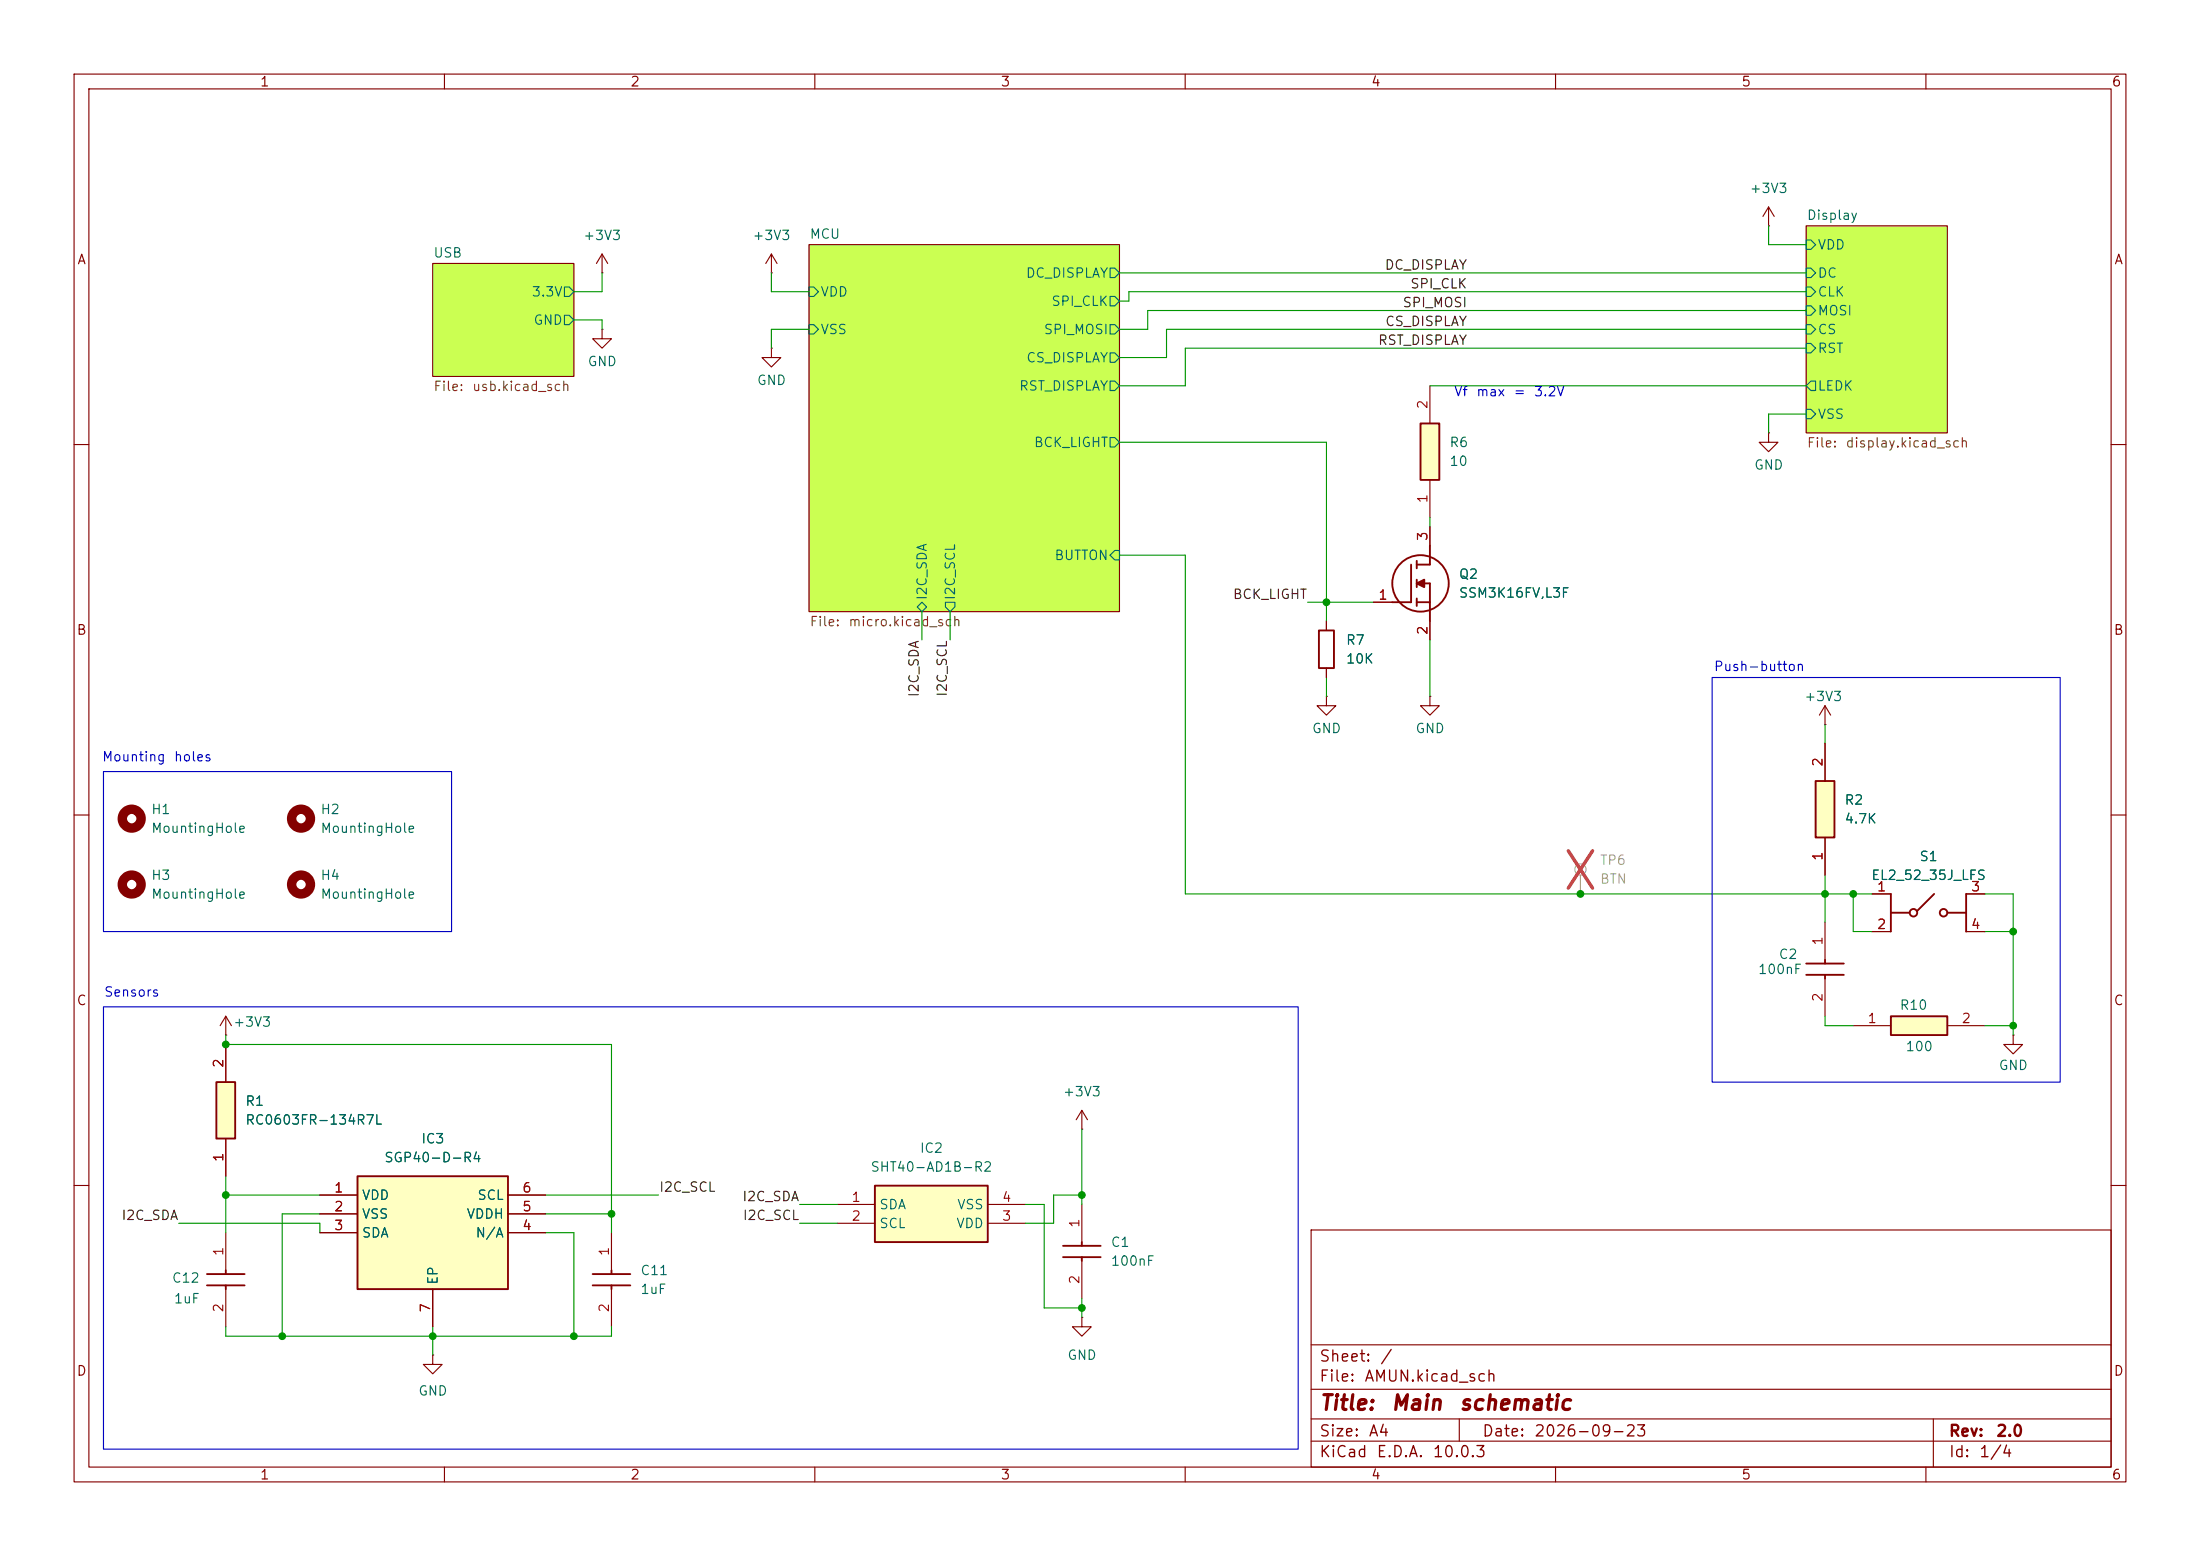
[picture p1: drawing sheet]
<svg xmlns="http://www.w3.org/2000/svg" width="297mm" height="210mm" viewBox="0 0 297 210" stroke-linecap="round" stroke-linejoin="round" font-family="sans-serif">
<g fill="none" stroke="#840000" stroke-width=".15">
<path d="M10 10h277v190h-277zM12 12h273v186h-273zM60 10v2M110 10v2M160 10v2M210 10v2M260 10v2M58.4 35.6h19.1v15.2h-19.1zM109.2 33h41.9v49.6h-41.9zM243.8 30.5h19.1v27.9h-19.1zM10 60h2M285 60h2"/>
<path d="M10 110h2M285 110h2M10 160h2M177 166h108v32h-108zM285 160h2M60 198v2M110 198v2M160 198v2M177 194.5h108M177 191.5h108M177 187.5h108M177 181.5h108"/>
<path d="M197 191.5v3M210 198v2M260 198v2M261 191.5v6.5"/>
</g>
<g fill="#cbff52" stroke="#cbff52" stroke-width=".14">
<path d="M58.4 35.6h19.1v15.2h-19.1z"/>
<path d="M243.8 30.5h19.1v27.9h-19.1z"/>
<path d="M109.2 33h41.9v49.6h-41.9z"/>
</g>
<g fill="none" stroke="#006464" stroke-width=".15">
<path d="M76.2 38.7h.6l.7 .7-.7 .6h-.6zM109.2 38.7h.7l.6 .7-.6 .6h-.7zM149.9 36.2h.6l.6 .6-.6 .7h-.6zM243.8 38.7h.7l.6 .7-.6 .6h-.7zM243.8 36.2h.7l.6 .6-.6 .7h-.7zM243.8 32.4h.7l.6 .6-.6 .7h-.7zM76.2 42.5h.6l.7 .7-.7 .6h-.6zM109.2 43.8h.7l.6 .7-.6 .6h-.7zM149.9 59.1h.6l.6 .6-.6 .6h-.6zM149.9 47.6h.6l.6 .7-.6 .6h-.6zM149.9 51.4h.6l.6 .7-.6 .6h-.6zM149.9 40h.6l.6 .6-.6 .7h-.6z"/>
<path d="M149.9 43.8h.6l.6 .7-.6 .6h-.6zM243.8 43.8h.7l.6 .7-.6 .6h-.7zM243.8 41.3h.7l.6 .6-.6 .6h-.7zM243.8 46.4h.7l.6 .6-.6 .6h-.7zM243.8 55.2h.7l.6 .7-.6 .6h-.7zM244.5 51.4h.6v1.3h-.6l-.7-.6zM150.5 74.3h.6v1.3h-.6l-.6-.7zM123.8 81.9l.7-.6 .6 .6-.6 .7zM127.6 81.3h1.3v.6l-.6 .7-.7-.7z"/>
</g>
<path d="M245.1 105.4h2.5v7.6h-2.5z" fill="#ffffc2"/>
<path d="M178.1 85.1h2v5.1h-2zM245.1 105.4h2.5v7.6h-2.5zM80 172h5.1M80 173.5h5.1M82.5 171.5v.5M82.5 173.5v.5" fill="none" stroke="#840000" stroke-width=".25"/>
<g fill="none" stroke="#840000" stroke-width=".15">
<path d="M179.1 94v1.3h1.2l-1.2 1.2-1.3-1.2h1.3M179.1 94h.1M179.1 83.8v1.3M179.1 90.2v1.2M193 94v1.3h1.3l-1.3 1.2-1.2-1.2h1.2M193 94h.1M246.4 97.8h.1M246.4 95.3v2.5M246.4 95.3l-.8 1.2M246.4 95.3l.7 1.2M246.4 100.3v5.1M246.4 113v5.1"/>
<path d="M82.5 166.4v5.1M82.5 174v5.1M146 177.8v1.3h1.3l-1.3 1.2-1.2-1.2h1.2M146 177.8h.1"/>
</g>
<path d="M118.1 160h15.2v7.6h-15.2z" fill="#ffffc2"/>
<path d="M243.8 130h5.1M243.8 131.6h5.1M246.4 129.5v.5M246.4 131.6v.5M118.1 160h15.2v7.6h-15.2z" fill="none" stroke="#840000" stroke-width=".25"/>
<path d="M246.4 124.5v5M246.4 132.1v5.1M146 152.4h.1M146 149.9l-.7 1.2M146 149.9l.8 1.2M146 149.9v2.5M113 162.6h5.1M113 165.1h5.1M133.3 162.6h5.1M133.3 165.1h5.1" fill="none" stroke="#840000" stroke-width=".15"/>
<path d="M191.8 57.2h2.5v7.6h-2.5z" fill="#ffffc2"/>
<g fill="none" stroke="#840000" stroke-width=".25">
<path d="M191.8 57.2h2.5v7.6h-2.5zM190.5 76.2v5.1h-2.5M191.3 75.7v1M191.3 78.2v1M191.3 78.7h1.7v5.1M193 73.7v2.5h-1.7M191.3 81.3h1.7M191.3 80.8v1"/>
<circle cx="191.8" cy="78.7" r="3.8"/>
</g>
<path d="M193 52.1v5.1M193 64.8v5.1M193 71.1v2.6M185.4 81.3h2.6M193 83.8v2.6" fill="none" stroke="#840000" stroke-width=".15"/>
<path d="M191.3 78.7l1-.5v1z" fill="#840000" stroke="#840000" stroke-width=".25"/>
<path d="M29.2 146.1h2.5v7.6h-2.5z" fill="#ffffc2"/>
<g fill="none" stroke="#840000" stroke-width=".25">
<path d="M255.3 123.2h2.5M255.3 120.7v5M261.1 120.7l-2.3 2.2M262.9 123.2h2.5M265.4 120.7v5M29.2 146.1h2.5v7.6h-2.5z"/>
<circle cx="258.3" cy="123.2" r=".51"/>
<circle cx="262.4" cy="123.2" r=".51"/>
</g>
<path d="M238.8 58.4v1.3h1.2l-1.2 1.3-1.3-1.3h1.3M238.8 58.4h.1M30.5 139.7h.1M30.5 137.2v2.5M30.5 137.2l-.8 1.2M30.5 137.2l.7 1.2M252.7 120.7h2.6M252.7 125.7h2.6M265.4 120.7h2.6M265.4 125.7h2.6M30.5 141v5.1M30.5 153.7v5.1" fill="none" stroke="#840000" stroke-width=".15"/>
<path d="M255.3 137.2h7.6v2.5h-7.6z" fill="#ffffc2"/>
<path d="M255.3 137.2h7.6v2.5h-7.6zM27.9 172h5.1M27.9 173.5h5.1M30.5 171.5v.5M30.5 173.5v.5" fill="none" stroke="#840000" stroke-width=".25"/>
<path d="M250.2 138.4h5.1M262.9 138.4h5.1M271.8 139.7v1.3h1.2l-1.2 1.2-1.3-1.2h1.3M271.8 139.7h.1M30.5 166.4v5.1M30.5 174v5.1" fill="none" stroke="#840000" stroke-width=".15"/>
<g fill="none" stroke="#a1a1a1" stroke-width=".15">
<path d="M213.4 118.1v2.6"/>
<circle cx="213.4" cy="117.3" r=".76"/>
</g>
<path d="M211.7 114.8l3.3 5.1M215 114.8l-3.3 5.1" fill="none" stroke="#e12e31" stroke-width=".46"/>
<path d="M48.3 158.8h20.3v15.2h-20.3z" fill="#ffffc2"/>
<path d="M48.3 158.8h20.3v15.2h-20.3zM143.5 168.1h5.1M143.5 169.7h5.1M146 167.6v.5M146 169.7v.5" fill="none" stroke="#840000" stroke-width=".25"/>
<g fill="none" stroke="#840000" stroke-width=".15">
<path d="M81.3 36.8h.1M81.3 34.3l-.8 1.3M81.3 34.3l.7 1.3M81.3 34.3v2.5M104.1 36.8h.1M104.1 34.3l-.7 1.3M104.1 34.3l.8 1.3M104.1 34.3v2.5M238.8 30.5h.1M238.8 27.9l-.8 1.3M238.8 27.9l.7 1.3M238.8 27.9v2.6"/>
<path d="M81.3 44.5v1.2h1.2l-1.2 1.3-1.3-1.3h1.3M81.3 44.5h.1M104.1 47v1.3h1.3l-1.3 1.2-1.2-1.2h1.2M104.1 47h.1M193 71.1v2.6M179.1 83.8v1.3M179.1 90.2v1.2M185.4 81.3h2.6M193 83.8v2.6M246.4 100.3v5.1M246.4 113v5.1M252.7 120.7h2.6"/>
<path d="M252.7 125.7h2.6M265.4 120.7h2.6M265.4 125.7h2.6M30.5 141v5.1M30.5 153.7v5.1M43.2 161.3h5.1M43.2 163.8h5.1M43.2 166.4h5.1M58.4 174v5.1M68.6 161.3h5.1M68.6 163.8h5.1M68.6 166.4h5.1"/>
<path d="M146 162.6v5M146 170.2v5.1M58.4 182.9v1.3h1.3l-1.3 1.2-1.3-1.2h1.3M58.4 182.9h.1"/>
</g>
<g fill="none" stroke="#840000" stroke-width="1.3">
<circle cx="17.8" cy="119.4" r="1.27"/>
<circle cx="17.8" cy="110.5" r="1.27"/>
<circle cx="40.6" cy="110.5" r="1.27"/>
<circle cx="40.6" cy="119.4" r="1.27"/>
</g>
<g fill="none" stroke="#009600" stroke-width=".15">
<path d="M81.3 36.8v2.6h-3.8M104.1 36.8v2.6h5.1M151.1 36.8h92.7M238.8 30.5v2.5h5M243.8 39.4h-91.4v1.2h-1.3M77.5 43.2h3.8v1.3M109.2 44.5h-5.1v2.5M151.1 59.7h28v24.1M193 52.1h50.8M243.8 55.9h-5v2.5M243.8 41.9h-88.9v2.6h-3.8M243.8 44.5h-86.3v3.8h-6.4"/>
<path d="M243.8 47h-83.8v5.1h-8.9M151.1 74.9h8.9v45.8h92.7M193 69.9v1.2M124.5 82.6v3.8M128.3 82.6v3.8M176.5 81.3h8.9M179.1 91.4v2.6M193 86.4v7.6M246.4 97.8v2.5M246.4 118.1v6.4M30.5 139.7v1.3h52v25.4M246.4 137.2v1.2h3.8"/>
<path d="M250.2 120.7v5h2.5M268 125.7h3.8M268 138.4h3.8M268 120.7h3.8v19M30.5 158.8v7.6M146 152.4v10.2M24.1 165.1h19.1v1.3M30.5 179.1v1.2h52v-1.2M30.5 161.3h12.7M43.2 163.8h-5.1v16.5M58.4 179.1v3.8M73.7 163.8h8.8"/>
<path d="M73.7 161.3h15.2M73.7 166.4h3.8v13.9M107.9 165.1h5.1M107.9 162.6h5.1M138.4 162.6h2.6v13.9h5M146 161.3h-3.8v3.8h-3.8M146 175.3v2.5"/>
</g>
<path d="M231.1 91.4h47v54.7h-47zM14 104.1h47v21.6h-47zM14 135.9h161.3v59.7h-161.3z" fill="none" stroke="#0000c2" stroke-width=".15"/>
<g fill="#009600" stroke="#009600" stroke-width=".14">
<circle cx="246.4" cy="120.7" r=".46"/>
<circle cx="213.4" cy="120.7" r=".46"/>
<circle cx="271.8" cy="125.7" r=".46"/>
<circle cx="250.2" cy="120.7" r=".46"/>
<circle cx="271.8" cy="138.4" r=".46"/>
<circle cx="30.5" cy="161.3" r=".46"/>
<circle cx="30.5" cy="141" r=".46"/>
<circle cx="58.4" cy="180.3" r=".46"/>
<circle cx="38.1" cy="180.3" r=".46"/>
<circle cx="82.5" cy="163.8" r=".46"/>
<circle cx="179.1" cy="81.3" r=".46"/>
<circle cx="77.5" cy="180.3" r=".46"/>
<circle cx="146" cy="161.3" r=".46"/>
<circle cx="146" cy="176.5" r=".46"/>
</g>
<g font-size="2" fill="#840000">
<text x="178" y="190.8">Title:</text>
<text x="187.7" y="190.8">Main</text>
<text x="196.8" y="190.8">schematic</text>
</g>
<g font-size="1.5" fill="#840000">
<text x="178" y="184.2">Sheet:</text>
<text x="186.2" y="184.2">/</text>
<text x="178" y="186.9">File:</text>
<text x="184.1" y="186.9">AMUN.kicad_sch</text>
<text x="178" y="197.1">KiCad</text>
<text x="178" y="194.3">Size:</text>
<text x="184.7" y="194.3">A4</text>
<text x="185.7" y="197.1">E.D.A.</text>
<text x="193.3" y="197.1">10.0.3</text>
<text x="200" y="194.3">Date:</text>
<text x="207" y="194.3">2026-09-23</text>
<text x="263" y="194.3">Rev:</text>
<text x="263" y="197.1">Id:</text>
<text x="267.1" y="197.1">1/4</text>
<text x="269.4" y="194.3">2.0</text>
</g>
<g font-size="1.3" fill="#840000">
<text x="35" y="12">1</text>
<text x="85" y="12">2</text>
<text x="135" y="12">3</text>
<text x="185" y="12">4</text>
<text x="235" y="12">5</text>
<text x="285" y="12">6</text>
<text x="10.3" y="36">A</text>
<text x="285.3" y="36">A</text>
<text x="10.3" y="86">B</text>
<text x="285.3" y="86">B</text>
<text x="10.3" y="136">C</text>
<text x="285.3" y="136">C</text>
<text x="10.3" y="186">D</text>
<text x="285.3" y="186">D</text>
<text x="35" y="200">1</text>
<text x="85" y="200">2</text>
<text x="135" y="200">3</text>
<text x="185" y="200">4</text>
<text x="235" y="200">5</text>
<text x="285" y="200">6</text>
</g>
<g font-size="1.3" fill="#006464">
<text x="236.1" y="26.4">+3V3</text>
<text x="243.8" y="30">Display</text>
<text x="58.4" y="35.1">USB</text>
<text x="78.6" y="32.7">+3V3</text>
<text x="101.5" y="32.7">+3V3</text>
<text x="109.2" y="32.5">MCU</text>
<text x="245.3" y="34">VDD</text>
<text x="71.7" y="40.3">3.3V</text>
<text x="110.7" y="40.3">VDD</text>
<text x="138.4" y="37.8">DC_DISPLAY</text>
<text x="141.8" y="41.6">SPI_CLK</text>
<text x="245.3" y="40.3">CLK</text>
<text x="245.3" y="37.8">DC</text>
<text x="71.9" y="44.2">GND</text>
<text x="110.7" y="45.4">VSS</text>
<text x="140.8" y="45.4">SPI_MOSI</text>
<text x="245.3" y="45.4">CS</text>
<text x="245.3" y="42.9">MOSI</text>
<text x="245.3" y="48">RST</text>
<text x="79.2" y="49.7">GND</text>
<text x="102.1" y="52.3">GND</text>
<text x="137.5" y="53">RST_DISPLAY</text>
<text x="138.5" y="49.2">CS_DISPLAY</text>
<text x="245.3" y="53">LEDK</text>
<text x="245.3" y="56.9">VSS</text>
<text x="139.5" y="60.7">BCK_LIGHT</text>
<text x="195.6" y="60.7">R6</text>
<text x="195.6" y="63.2">10</text>
<text x="236.7" y="63.7">GND</text>
<text x="142.3" y="75.9">BUTTON</text>
<text x="125.4" y="81.1" transform="rotate(-90 125.4 81.1)">I2C_SDA</text>
<text x="129.2" y="81.1" transform="rotate(-90 129.2 81.1)">I2C_SCL</text>
<text x="196.9" y="81">SSM3K16FV,L3F</text>
<text x="196.9" y="78.4">Q2</text>
<text x="181.6" y="87.3">R7</text>
<text x="181.6" y="89.9">10K</text>
<text x="243.5" y="95">+3V3</text>
<text x="177" y="99.3">GND</text>
<text x="191" y="99.3">GND</text>
<text x="20.3" y="110.2">H1</text>
<text x="20.3" y="112.7">MountingHole</text>
<text x="43.2" y="110.2">H2</text>
<text x="43.2" y="112.7">MountingHole</text>
<text x="248.9" y="108.9">R2</text>
<text x="248.9" y="111.5">4.7K</text>
<text x="20.3" y="119.1">H3</text>
<text x="43.2" y="119.1">H4</text>
<text x="252.5" y="119.1">EL2_52_35J_LFS</text>
<text x="259" y="116.5">S1</text>
<text x="20.3" y="121.6">MountingHole</text>
<text x="43.2" y="121.6">MountingHole</text>
<text x="237.2" y="131.8">100nF</text>
<text x="240" y="129.7">C2</text>
<text x="256.4" y="136.6">R10</text>
<text x="31.4" y="138.9">+3V3</text>
<text x="257.2" y="142.2">100</text>
<text x="33" y="149.6">R1</text>
<text x="143.4" y="148.3">+3V3</text>
<text x="269.7" y="144.7">GND</text>
<text x="33" y="152.1">RC0603FR-134R7L</text>
<text x="56.8" y="154.6">IC3</text>
<text x="124.1" y="155.9">IC2</text>
<text x="51.8" y="157.2">SGP40-D-R4</text>
<text x="117.4" y="158.5">SHT40-AD1B-R2</text>
<text x="48.8" y="162.3">VDD</text>
<text x="48.8" y="164.8">VSS</text>
<text x="48.8" y="167.3">SDA</text>
<text x="62.9" y="164.8">VDDH</text>
<text x="64.1" y="167.3">N/A</text>
<text x="64.4" y="162.3">SCL</text>
<text x="118.6" y="163.5">SDA</text>
<text x="118.6" y="166.1">SCL</text>
<text x="129" y="166.1">VDD</text>
<text x="129.1" y="163.5">VSS</text>
<text x="23.1" y="173.4">C12</text>
<text x="59.4" y="173.5" transform="rotate(-90 59.4 173.5)">EP</text>
<text x="86.4" y="172.4">C11</text>
<text x="149.9" y="168.6">C1</text>
<text x="149.9" y="171.2">100nF</text>
<text x="23.4" y="176.2">1uF</text>
<text x="86.4" y="175">1uF</text>
<text x="144" y="183.9">GND</text>
<text x="56.4" y="188.7">GND</text>
</g>
<g font-size="1.3" fill="#0f0f0f">
<text x="186.8" y="36.7">DC_DISPLAY</text>
<text x="189.3" y="41.8">SPI_MOSI</text>
<text x="190.3" y="39.2">SPI_CLK</text>
<text x="185.9" y="46.9">RST_DISPLAY</text>
<text x="186.9" y="44.3">CS_DISPLAY</text>
<text x="166.3" y="81.2">BCK_LIGHT</text>
<text x="124.3" y="94.2" transform="rotate(-90 124.3 94.2)">I2C_SDA</text>
<text x="128.1" y="94.1" transform="rotate(-90 128.1 94.1)">I2C_SCL</text>
<text x="88.9" y="161.2">I2C_SCL</text>
<text x="16.3" y="165">I2C_SDA</text>
<text x="100.1" y="162.4">I2C_SDA</text>
<text x="100.2" y="165">I2C_SCL</text>
</g>
<g font-size="1.3" fill="#725600">
<text x="58.4" y="53.1">File:</text>
<text x="63.6" y="53.1">usb.kicad_sch</text>
<text x="243.8" y="60.7">File:</text>
<text x="249.1" y="60.7">display.kicad_sch</text>
<text x="109.2" y="84.8">File:</text>
<text x="114.4" y="84.8">micro.kicad_sch</text>
</g>
<g font-size="1.3" fill="#0000c2">
<text x="196.2" y="53.8">Vf</text>
<text x="199.2" y="53.8">max</text>
<text x="204.2" y="53.8">=</text>
<text x="207" y="53.8">3.2V</text>
<text x="231.3" y="90.9">Push-button</text>
<text x="13.7" y="103.1">Mounting</text>
<text x="23.4" y="103.1">holes</text>
<text x="14" y="134.8">Sensors</text>
</g>
<g font-size="1.3" fill="#a90000">
<text x="193" y="55.3" transform="rotate(-90 193 55.3)">2</text>
<text x="193" y="68" transform="rotate(-90 193 68)">1</text>
<text x="193" y="73.1" transform="rotate(-90 193 73.1)">3</text>
<text x="186" y="81.3">1</text>
<text x="193" y="85.8" transform="rotate(-90 193 85.8)">2</text>
<text x="246.4" y="103.6" transform="rotate(-90 246.4 103.6)">2</text>
<text x="246.4" y="116.3" transform="rotate(-90 246.4 116.3)">1</text>
<text x="253.3" y="120.6">1</text>
<text x="253.3" y="125.7">2</text>
<text x="266" y="120.6">3</text>
<text x="266" y="125.7">4</text>
<text x="246.4" y="127.7" transform="rotate(-90 246.4 127.7)">1</text>
<text x="246.4" y="135.3" transform="rotate(-90 246.4 135.3)">2</text>
<text x="252" y="138.4">1</text>
<text x="264.7" y="138.4">2</text>
<text x="30.5" y="144.2" transform="rotate(-90 30.5 144.2)">2</text>
<text x="30.5" y="156.9" transform="rotate(-90 30.5 156.9)">1</text>
<text x="45" y="161.3">1</text>
<text x="70.4" y="161.3">6</text>
<text x="45" y="163.8">2</text>
<text x="45" y="166.3">3</text>
<text x="70.4" y="166.3">4</text>
<text x="70.4" y="163.8">5</text>
<text x="114.9" y="162.5">1</text>
<text x="114.9" y="165.1">2</text>
<text x="135.2" y="165.1">3</text>
<text x="135.2" y="162.5">4</text>
<text x="146" y="165.8" transform="rotate(-90 146 165.8)">1</text>
<text x="30.5" y="169.6" transform="rotate(-90 30.5 169.6)">1</text>
<text x="82.5" y="169.6" transform="rotate(-90 82.5 169.6)">1</text>
<text x="146" y="173.4" transform="rotate(-90 146 173.4)">2</text>
<text x="30.5" y="177.2" transform="rotate(-90 30.5 177.2)">2</text>
<text x="58.4" y="177.2" transform="rotate(-90 58.4 177.2)">7</text>
<text x="82.5" y="177.2" transform="rotate(-90 82.5 177.2)">2</text>
</g>
<g font-size="1.3" fill="#989898">
<text x="215.9" y="117">TP6</text>
<text x="215.9" y="119.6">BTN</text>
</g>
</svg>
